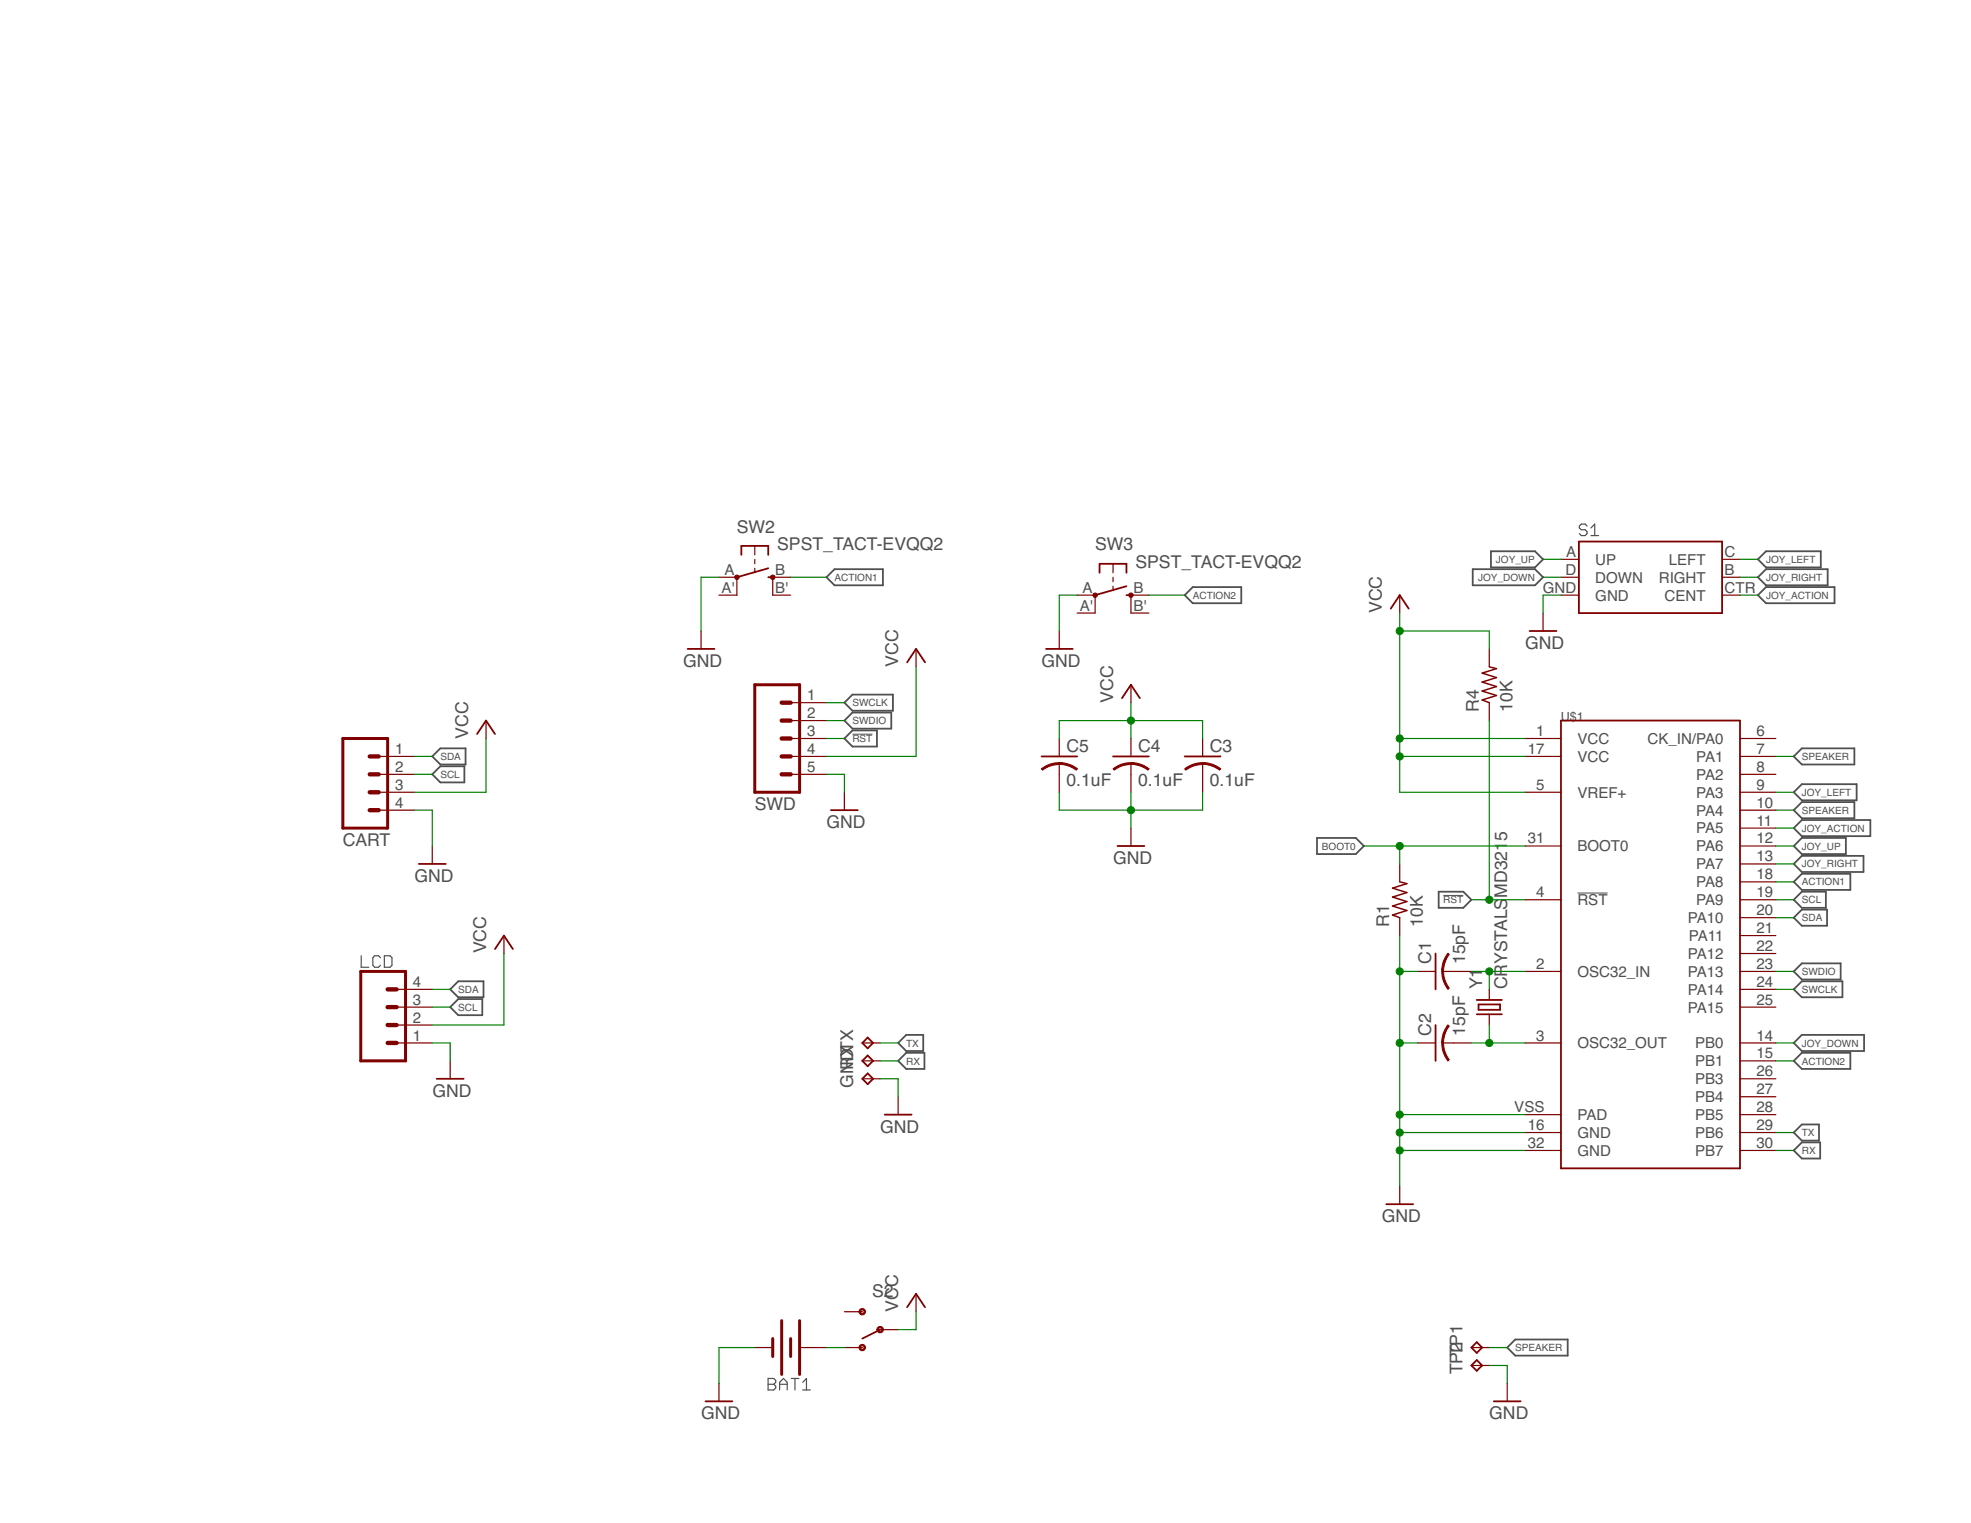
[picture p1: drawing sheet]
<svg xmlns="http://www.w3.org/2000/svg" width="279mm" height="216mm" viewBox="0 0 279 216" stroke-linecap="round" stroke-linejoin="round" font-family="sans-serif">
<path d="M223.6 126.6h4.3" fill="none" stroke="#505050" stroke-width=".15"/>
<g fill="none" stroke="#505050" stroke-width=".17">
<path d="M225 74.6l-.3-.3h-.5l-.3 .3v.2l.3 .3h.5l.3 .3v.2l-.3 .3h-.5l-.3-.3M225.5 75.9h1.1M225.5 74.8l.6-.5v1.6M51.2 135.5v1.6h1.1M53.9 135.8l-.2-.3h-.6l-.2 .3v1l.2 .3h.6l.2-.3M54.5 135.5h.8l.3 .3v1l-.3 .3h-.8zM108.9 195.4h.8l.3 .3v.3l-.3 .2 .3 .3v.3l-.3 .2h-.8zM108.9 196.2h.8M110.5 196.2h1.1M110.5 197v-1l.6-.6 .5 .6v1M112.2 195.4h1M112.7 195.4v1.6"/>
<path d="M113.8 197h1.1M113.8 196l.5-.6v1.6"/>
</g>
<g fill="none" stroke="#505050" stroke-width=".25">
<path d="M211.3 78.1h6.3l1.1 1.2-1.1 1.1h-6.3zM249.2 79.3l1.1-1.2h7.8v2.3h-7.8zM118.3 80.7h6.9v2.3h-6.9l-1.1-1.2zM120.8 98.5h5.8v2.3h-5.8l-1.1-1.2zM169.1 83.2h6.9v2.3h-6.9l-1.2-1.1zM208.8 80.7h8.8l1.1 1.1-1.1 1.2h-8.8zM249.2 81.8l1.1-1.1h8.8v2.3h-8.8zM249.2 84.4l1.1-1.2h9.8v2.3h-9.8zM62.4 108.6h3.4v2.3h-3.4l-1.1-1.1zM62.4 106.1h3.6v2.3h-3.6l-1.1-1.2zM120.8 103.5h3.5v2.3h-3.5l-1.1-1.1zM120.8 101h5.5v2.3h-5.5l-1.1-1.1z"/>
<path d="M186.7 118.8h5.5l1.1 1.1-1.1 1.2h-5.5zM254.3 119.9l1.1-1.1h6.3v2.3h-6.3zM254.3 112.3l1.1-1.1h7.8v2.3h-7.8zM254.3 117.4l1.1-1.2h9.7v2.3h-9.7zM254.3 107.2l1.1-1.1h7.5v2.3h-7.5zM254.3 114.9l1.1-1.2h7.5v2.3h-7.5zM65 139.1h3.5v2.3h-3.5l-1.2-1.1zM203.9 126.4h3.5l1.2 1.2-1.2 1.1h-3.5zM254.3 127.6l1.1-1.2h3.4v2.3h-3.4zM254.3 137.7l1.1-1.1h5.5v2.3h-5.5zM254.3 122.5l1.1-1.2h8.8v2.3h-8.8zM254.3 125l1.1-1.1h6.9v2.3h-6.9z"/>
<path d="M254.3 130.1l1.1-1.2h3.6v2.3h-3.6zM63.8 142.8l1.2-1.2h3.4v2.3h-3.4zM128.5 146.7h2.4v2.3h-2.4l-1.2-1.2zM128.5 149.2h2.5v2.3h-2.5l-1.2-1.1zM254.3 140.3l1.1-1.2h5.8v2.3h-5.8zM254.3 147.8l1.1-1.1h8.8v2.3h-8.8zM254.3 150.4l1.1-1.2h6.9v2.3h-6.9zM254.3 160.5l1.1-1.1h2.5v2.3h-2.5zM254.3 163.1l1.1-1.2h2.6v2.3h-2.6zM213.7 191l1.1-1.1h7.4v2.3h-7.4z"/>
</g>
<path d="M120.8 104.1h2.9M204.6 126.9h2.8" fill="none" stroke="#505050" stroke-width=".14"/>
<g fill="none" stroke="#800000" stroke-width=".17">
<path d="M107 77.4v1.3M107 79.3v.6M157.8 79.9v1.3M221.3 79.3h2.5M244.1 79.3h2.6M99.4 89.5v2.5M101.9 81.8h2.6v2.6h-2.6M107 80.6v.6M112.1 99.6h5.1M112.1 81.8h-2.6v2.6h2.6M129.9 92v2.5M150.2 89.5v2.5"/>
<path d="M152.7 84.4h2.5v2.5h-2.5M157.8 81.8v.7M157.8 83.1v.6M160.3 97.1v2.5M162.9 84.4h-2.6v2.5h2.6M198.4 84.4v2.5M211.1 92v2.5M211.1 99.6v2.6M218.7 86.9v2.6M221.3 84.4h2.5M221.3 81.8h2.5M244.1 84.4h2.6"/>
<path d="M244.1 81.8h2.6M53.7 112.3h5.1M53.7 107.2h5.1M53.7 109.8h5.1M53.7 114.9h5.1M61.3 119.9v2.6M68.9 102.2v2.5M112.1 104.7h5.1M112.1 107.2h5.1M112.1 109.8h5.1M112.1 102.2h5.1M119.7 112.3v2.6"/>
<path d="M150.2 104.7v2.5M150.2 108.2v4.1M160.3 104.7v2.5M160.3 108.2v4.1M160.3 117.4v2.5M170.5 104.7v2.5M170.5 108.2v4.1M216.2 104.7h5.1M216.2 112.3h5.1M216.2 107.2h5.1M216.2 119.9h5.1M246.7 104.7h5"/>
<path d="M246.7 112.3h5M246.7 107.2h5M246.7 109.8h5M246.7 114.9h5M246.7 117.4h5M246.7 119.9h5M71.4 132.6v2.6M198.4 122.5v2.5M198.4 130.1v2.5M201 137.7h2.5M204.5 137.7h4.1M216.2 137.7h5.1"/>
<path d="M216.2 127.6h5.1M246.7 137.7h5M246.7 127.6h5M246.7 122.5h5M246.7 125h5M246.7 130.1h5M246.7 132.6h5M246.7 135.2h5M56.2 147.8h5.1M56.2 140.3h5.1M56.2 142.8h5.1M56.2 145.3h5.1"/>
<path d="M63.8 150.4v2.5M122.2 147.8h2.6M122.2 150.4h2.6M122.2 152.9h2.6M127.3 155.5v2.5M201 147.8h2.5M204.5 147.8h4.1M211.1 140.3v1.5M211.1 143.8v1.5M216.2 147.8h5.1M216.2 158h5.1M246.7 147.8h5"/>
<path d="M246.7 150.4h5M246.7 140.3h5M246.7 142.8h5M246.7 152.9h5M246.7 155.5h5M246.7 158h5M198.4 168.2v2.5M216.2 160.5h5.1M216.2 163.1h5.1M246.7 160.5h5M246.7 163.1h5M101.9 196.1v2.5"/>
<path d="M107 191h2.5M113.6 191h3.6M119.7 191h2.5M119.7 185.9h2.5M124.8 188.5h2.5M129.9 183.4v2.5M208.6 191h2.5M208.6 193.6h2.5M213.7 196.1v2.5"/>
</g>
<g fill="none" stroke="#800000" stroke-width=".25">
<path d="M105.1 78.7v-1.3h3.8v1.3M223.8 76.8h20.3v10.1h-20.3zM97.5 92h3.8M108.9 81.8h.6M108.9 80.6l-4.4 1.2M128.6 93.9l1.3-1.9 1.2 1.9M148.3 92h3.8M155.9 81.2v-1.3h3.8v1.3M159 99l1.3-1.9 1.3 1.9M159.7 84.4h.6M159.7 83.1l-4.5 1.3M197.1 86.3l1.3-1.9 1.3 1.9"/>
<path d="M216.8 89.5h3.8M67.6 104.1l1.3-1.9 1.3 1.9M117.8 114.9h3.8M147.6 107.2h5.1M157.8 107.2h5.1M158.4 119.9h3.8M167.9 107.2h5.1M221.3 102.2h25.4v63.4h-25.4zM59.4 122.5h3.8M70.2 134.5l1.2-1.9 1.3 1.9M203.5 135.2v5.1M61.9 152.9h3.8"/>
<path d="M123 147.1l.8 .7-.8 .8-.8-.8zM123 149.6l.8 .8-.8 .8-.8-.8zM123 152.2l.8 .7-.8 .8-.8-.8zM125.4 158h3.8M203.5 145.3v5.1M209.3 141.8h3.6M209.3 143.8h3.6M209.6 142.4h3v.8h-3zM196.5 170.7h3.8M100 198.6h3.8M124.8 188.5l-2.6 1.3M128.6 185.3l1.3-1.9 1.2 1.9"/>
<path d="M209.3 190.3l.8 .7-.8 .8-.7-.8zM209.3 192.8l.8 .8-.8 .7-.7-.7zM211.8 198.6h3.8"/>
</g>
<g fill="#800000" stroke="#800000" stroke-width=".14">
<path d="M205.3 135.1l.1 .2a4.1 4.1 0 0 0-.8 2.4h-.2a3.9 3.9 0 0 1 .9-2.6z" fill-rule="evenodd"/>
<path d="M204.4 137.7h.2a3.8 3.8 0 0 0 .8 2.4l-.1 .2a4 4 0 0 1-.9-2.6z" fill-rule="evenodd"/>
<path d="M205.3 145.3l.1 .2a4.1 4.1 0 0 0-.8 2.3h-.2a3.9 3.9 0 0 1 .9-2.5z" fill-rule="evenodd"/>
<path d="M204.4 147.8h.2a3.9 3.9 0 0 0 .8 2.4l-.1 .2a4 4 0 0 1-.9-2.6z" fill-rule="evenodd"/>
<path d="M170.5 108.1a4.2 4.2 0 0 1 2.6 .9l-.2 .2a4.1 4.1 0 0 0-2.4-.8z" fill-rule="evenodd"/>
<path d="M167.9 109a4 4 0 0 1 2.6-.9v.3a3.9 3.9 0 0 0-2.4 .8z" fill-rule="evenodd"/>
<path d="M160.3 108.1a4.2 4.2 0 0 1 2.6 .9l-.2 .2a4.1 4.1 0 0 0-2.4-.8z" fill-rule="evenodd"/>
<path d="M157.8 109a4 4 0 0 1 2.5-.9v.3a3.8 3.8 0 0 0-2.4 .8z" fill-rule="evenodd"/>
<path d="M150.2 108.1a4.2 4.2 0 0 1 2.5 .9l-.1 .2a4.1 4.1 0 0 0-2.4-.8z" fill-rule="evenodd"/>
<path d="M147.6 109a4 4 0 0 1 2.6-.9v.3a3.9 3.9 0 0 0-2.4 .8z" fill-rule="evenodd"/>
<path d="M121.9 190.7a.46 .46 0 0 1 .7 .1 .46 .46 0 0 1-.3 .7 .46 .46 0 0 1-.5-.5h.2a.26 .26 0 0 1 .3-.2 .26 .26 0 0 1 .1 .4 .26 .26 0 0 1-.4-.1v-.1h-.2z" fill-rule="evenodd"/>
<path d="M121.9 185.6a.46 .46 0 0 1 .7 .1 .46 .46 0 0 1-.3 .7 .46 .46 0 0 1-.5-.5h.2a.26 .26 0 0 1 .3-.2 .26 .26 0 0 1 .1 .4 .26 .26 0 0 1-.4 0v-.2h-.2z" fill-rule="evenodd"/>
<path d="M124.5 188.1a.46 .46 0 0 1 .7 .2 .46 .46 0 0 1-.3 .6 .46 .46 0 0 1-.6-.4h.2a.26 .26 0 0 1 .4-.2 .26 .26 0 0 1 .1 .4 .26 .26 0 0 1-.5-.1v-.1h-.2z" fill-rule="evenodd"/>
<circle cx="104.4" cy="81.8" r=".33"/>
<circle cx="109.5" cy="81.8" r=".33"/>
<circle cx="155.2" cy="84.4" r=".32"/>
<circle cx="160.3" cy="84.4" r=".32"/>
</g>
<path d="M211.1 94.5l1 .3-2 .6 2 .7-2 .6 2 .6-2 .7 2 .6-2 .6 1 .4M198.4 125l1 .3-2 .6 2 .6-2 .7 2 .6-2 .6 2 .7-2 .6 1 .4" fill="none" stroke="#800000" stroke-width=".21"/>
<path d="M107 97.1h6.3v15.2h-6.3zM48.6 104.7h6.3v12.7h-6.3zM51.1 137.7h6.4v12.7h-6.4zM109.5 189.8v2.5M110.8 187.2v7.6M112.1 189.8v2.5M113.3 187.2v7.6" fill="none" stroke="#800000" stroke-width=".42"/>
<g fill="none" stroke="#800000" stroke-width=".61">
<path d="M110.8 99.6h1.3M52.4 109.8h1.3M52.4 107.2h1.3M52.4 112.3h1.3M52.4 114.9h1.3M110.8 104.7h1.3M110.8 102.2h1.3M110.8 109.8h1.3M110.8 107.2h1.3M54.9 142.8h1.3M54.9 145.3h1.3M54.9 147.8h1.3"/>
<path d="M54.9 140.3h1.3"/>
</g>
<path d="M121.6 185.9h.6" fill="none" stroke="#800000" stroke-width=".14"/>
<g fill="none" stroke="#008000" stroke-width=".17">
<path d="M218.7 79.3h2.6M246.7 79.3h2.5M101.9 81.8h-2.5v7.7M112.1 81.8h5.1M117.2 99.6h2.5M129.9 94.5v12.7h-12.7M152.7 84.4h-2.5v5.1M160.3 99.6v5.1M162.9 84.4h5M198.4 86.9v25.4h17.8M198.4 89.5h12.7v2.5M218.7 81.8h2.6"/>
<path d="M221.3 84.4h-2.6v2.5M246.7 84.4h2.5M246.7 81.8h2.5M58.8 114.9h2.5v5M58.8 109.8h2.5M58.8 107.2h2.5M68.9 104.7v7.6h-10.1M117.2 109.8h2.5v2.5M117.2 104.7h2.5M117.2 102.2h2.5M150.2 104.7v-2.5h20.3v2.5M150.2 112.3v2.6h20.3v-2.6"/>
<path d="M160.3 112.3v5.1M193.3 119.9h22.9M198.4 119.9v2.6M198.4 104.7h17.8M198.4 107.2h17.8M211.1 102.2v25.4M251.7 114.9h2.6M251.7 119.9h2.6M251.7 112.3h2.6M251.7 107.2h2.6M251.7 117.4h2.6M71.4 135.2v10.1h-10.1"/>
<path d="M198.4 132.6v35.6M198.4 137.7h2.6M208.6 137.7h7.6M208.6 127.6h7.6M211.1 137.7v2.6M251.7 137.7h2.6M251.7 127.6h2.6M251.7 122.5h2.6M251.7 125h2.6M251.7 130.1h2.6M61.3 147.8h2.5v2.6M61.3 140.3h2.5"/>
<path d="M61.3 142.8h2.5M124.8 147.8h2.5M124.8 152.9h2.5v2.6M124.8 150.4h2.5M198.4 147.8h2.6M198.4 158h17.8M208.6 147.8h7.6M211.1 145.3v2.5M251.7 147.8h2.6M251.7 140.3h2.6M251.7 150.4h2.6M198.4 160.5h17.8"/>
<path d="M198.4 163.1h17.8M251.7 160.5h2.6M251.7 163.1h2.6M107 191h-5.1v5.1M117.2 191h2.5M129.9 185.9v2.6h-2.6M211.1 191h2.6M211.1 193.6h2.6v2.5"/>
</g>
<g fill="#008000" stroke="#008000" stroke-width=".14">
<circle cx="198.4" cy="163.1" r=".51"/>
<circle cx="198.4" cy="160.5" r=".51"/>
<circle cx="198.4" cy="147.8" r=".51"/>
<circle cx="198.4" cy="137.7" r=".51"/>
<circle cx="198.4" cy="158" r=".51"/>
<circle cx="160.3" cy="114.9" r=".51"/>
<circle cx="211.1" cy="147.8" r=".51"/>
<circle cx="211.1" cy="137.7" r=".51"/>
<circle cx="198.4" cy="119.9" r=".51"/>
<circle cx="211.1" cy="127.6" r=".51"/>
<circle cx="198.4" cy="107.2" r=".51"/>
<circle cx="198.4" cy="104.7" r=".51"/>
<circle cx="198.4" cy="89.5" r=".51"/>
<circle cx="160.3" cy="102.2" r=".51"/>
</g>
<g font-size="2.5" fill="#505050">
<text x="104.5" y="75.5">SW2</text>
<text x="110.2" y="78">SPST_TACT-EVQQ2</text>
<text x="155.2" y="78">SW3</text>
<text x="161" y="80.6">SPST_TACT-EVQQ2</text>
<text x="195.9" y="86.9" transform="rotate(-90 195.9 86.9)">VCC</text>
<text x="96.8" y="94.5">GND</text>
<text x="127.3" y="94.5" transform="rotate(-90 127.3 94.5)">VCC</text>
<text x="147.6" y="94.5">GND</text>
<text x="216.2" y="92">GND</text>
<text x="157.8" y="99.6" transform="rotate(-90 157.8 99.6)">VCC</text>
<text x="209.6" y="100.9" transform="rotate(-90 209.6 100.9)">R4</text>
<text x="214.4" y="100.9" transform="rotate(-90 214.4 100.9)">10K</text>
<text x="66.4" y="104.7" transform="rotate(-90 66.4 104.7)">VCC</text>
<text x="151.2" y="106.6">C5</text>
<text x="161.3" y="106.6">C4</text>
<text x="171.5" y="106.6">C3</text>
<text x="151.2" y="111.4">0.1uF</text>
<text x="161.3" y="111.4">0.1uF</text>
<text x="171.5" y="111.4">0.1uF</text>
<text x="48.6" y="119.9">CART</text>
<text x="107" y="114.8">SWD</text>
<text x="117.2" y="117.4">GND</text>
<text x="213.7" y="119.2" transform="rotate(-90 213.7 119.2)">5</text>
<text x="58.7" y="125">GND</text>
<text x="157.8" y="122.5">GND</text>
<text x="196.9" y="131.4" transform="rotate(-90 196.9 131.4)">R1</text>
<text x="201.7" y="131.4" transform="rotate(-90 201.7 131.4)">10K</text>
<text x="213.7" y="127.3" transform="rotate(-90 213.7 127.3)">MD321</text>
<text x="68.9" y="135.2" transform="rotate(-90 68.9 135.2)">VCC</text>
<text x="202.9" y="136.7" transform="rotate(-90 202.9 136.7)">C1</text>
<text x="207.7" y="136.7" transform="rotate(-90 207.7 136.7)">15pF</text>
<text x="210.1" y="140.2" transform="rotate(-90 210.1 140.2)">Y1</text>
<text x="213.7" y="140.2" transform="rotate(-90 213.7 140.2)">CRYSTALS</text>
<text x="202.9" y="146.8" transform="rotate(-90 202.9 146.8)">C2</text>
<text x="207.7" y="146.8" transform="rotate(-90 207.7 146.8)">15pF</text>
<text x="61.3" y="155.5">GND</text>
<text x="121" y="154.2" transform="rotate(-90 121 154.2)">GNDTX</text>
<text x="121" y="151.7" transform="rotate(-90 121 151.7)">RX</text>
<text x="124.8" y="160.6">GND</text>
<text x="195.9" y="173.2">GND</text>
<text x="123.6" y="183.9">S2</text>
<text x="127.3" y="185.9" transform="rotate(-90 127.3 185.9)">VCC</text>
<text x="207.3" y="194.8" transform="rotate(-90 207.3 194.8)">TPT2P1</text>
<text x="99.4" y="201.2">GND</text>
<text x="211.1" y="201.2">GND</text>
</g>
<g font-size="2.1" fill="#505050">
<text x="102.7" y="81.5">A</text>
<text x="109.9" y="81.5">B</text>
<text x="221.9" y="81.5">D</text>
<text x="222" y="78.9">A</text>
<text x="226.1" y="82.6">DOWN</text>
<text x="226.1" y="80.1">UP</text>
<text x="235.1" y="82.6">RIGHT</text>
<text x="236.6" y="80.1">LEFT</text>
<text x="244.5" y="78.9">C</text>
<text x="244.5" y="81.5">B</text>
<text x="102.3" y="84">A'</text>
<text x="109.9" y="84">B'</text>
<text x="153" y="86.6">A'</text>
<text x="153.5" y="84">A</text>
<text x="160.7" y="84">B</text>
<text x="160.7" y="86.6">B'</text>
<text x="218.7" y="84">GND</text>
<text x="226.1" y="85.1">GND</text>
<text x="236" y="85.1">CENT</text>
<text x="244.5" y="84">CTR</text>
<text x="114.4" y="99.3">1</text>
<text x="114.4" y="101.8">2</text>
<text x="56" y="106.9">1</text>
<text x="114.4" y="104.3">3</text>
<text x="114.4" y="106.9">4</text>
<text x="216.6" y="106.9">17</text>
<text x="217.7" y="104.3">1</text>
<text x="223.6" y="105.5">VCC</text>
<text x="223.6" y="108">VCC</text>
<text x="233.6" y="105.5">CK_IN/PA0</text>
<text x="240.5" y="108">PA1</text>
<text x="249" y="104.3">6</text>
<text x="249" y="106.9">7</text>
<text x="56" y="109.4">2</text>
<text x="56" y="112">3</text>
<text x="114.4" y="109.4">5</text>
<text x="217.7" y="112">5</text>
<text x="223.6" y="113.1">VREF+</text>
<text x="240.5" y="110.5">PA2</text>
<text x="240.5" y="113.1">PA3</text>
<text x="249" y="109.4">8</text>
<text x="249" y="112">9</text>
<text x="56" y="114.5">4</text>
<text x="216.6" y="119.6">31</text>
<text x="240.5" y="115.6">PA4</text>
<text x="240.5" y="118.1">PA5</text>
<text x="249" y="114.5">10</text>
<text x="249" y="117">11</text>
<text x="249" y="119.6">12</text>
<text x="223.6" y="120.7">BOOT0</text>
<text x="240.5" y="120.7">PA6</text>
<text x="240.5" y="123.2">PA7</text>
<text x="240.5" y="125.8">PA8</text>
<text x="249" y="122.1">13</text>
<text x="249" y="124.6">18</text>
<text x="217.7" y="127.2">4</text>
<text x="223.6" y="128.3">RST</text>
<text x="239.2" y="130.8">PA10</text>
<text x="240.5" y="128.3">PA9</text>
<text x="249" y="127.2">19</text>
<text x="249" y="129.7">20</text>
<text x="217.7" y="137.3">2</text>
<text x="239.2" y="135.9">PA12</text>
<text x="239.4" y="133.4">PA11</text>
<text x="249" y="132.3">21</text>
<text x="249" y="134.8">22</text>
<text x="249" y="137.3">23</text>
<text x="58.5" y="142.4">3</text>
<text x="58.5" y="139.9">4</text>
<text x="223.6" y="138.5">OSC32_IN</text>
<text x="239.2" y="138.5">PA13</text>
<text x="239.2" y="141">PA14</text>
<text x="239.2" y="143.5">PA15</text>
<text x="249" y="139.9">24</text>
<text x="249" y="142.4">25</text>
<text x="58.5" y="147.5">1</text>
<text x="58.5" y="145">2</text>
<text x="217.7" y="147.5">3</text>
<text x="223.6" y="148.6">OSC32_OUT</text>
<text x="240.3" y="148.6">PB0</text>
<text x="249" y="147.5">14</text>
<text x="240.3" y="151.2">PB1</text>
<text x="240.3" y="153.7">PB3</text>
<text x="249" y="150">15</text>
<text x="249" y="152.6">26</text>
<text x="249" y="155.1">27</text>
<text x="214.7" y="157.7">VSS</text>
<text x="216.6" y="160.2">16</text>
<text x="223.6" y="161.3">GND</text>
<text x="223.6" y="158.8">PAD</text>
<text x="240.3" y="156.2">PB4</text>
<text x="240.3" y="158.8">PB5</text>
<text x="240.3" y="161.3">PB6</text>
<text x="249" y="157.7">28</text>
<text x="249" y="160.2">29</text>
<text x="216.6" y="162.7">32</text>
<text x="223.6" y="163.9">GND</text>
<text x="240.3" y="163.9">PB7</text>
<text x="249" y="162.7">30</text>
</g>
<text font-size="1.8" fill="#505050" x="221.3" y="102.2">U$1</text>
<g font-size="1.4" fill="#505050">
<text x="118.3" y="82.3">ACTION1</text>
<text x="209.5" y="82.3">JOY_DOWN</text>
<text x="212.1" y="79.8">JOY_UP</text>
<text x="250.3" y="79.8">JOY_LEFT</text>
<text x="250.3" y="82.3">JOY_RIGHT</text>
<text x="169.1" y="84.9">ACTION2</text>
<text x="250.3" y="84.9">JOY_ACTION</text>
<text x="120.8" y="100.1">SWCLK</text>
<text x="62.4" y="107.7">SDA</text>
<text x="120.8" y="105.2">RST</text>
<text x="120.8" y="102.7">SWDIO</text>
<text x="255.4" y="107.7">SPEAKER</text>
<text x="62.4" y="110.3">SCL</text>
<text x="255.4" y="112.8">JOY_LEFT</text>
<text x="255.4" y="117.9">JOY_ACTION</text>
<text x="255.4" y="115.4">SPEAKER</text>
<text x="187.4" y="120.4">BOOT0</text>
<text x="255.4" y="120.4">JOY_UP</text>
<text x="255.4" y="123">JOY_RIGHT</text>
<text x="255.4" y="125.5">ACTION1</text>
<text x="204.6" y="128.1">RST</text>
<text x="255.4" y="128.1">SCL</text>
<text x="255.4" y="130.6">SDA</text>
<text x="65" y="143.3">SCL</text>
<text x="65" y="140.7">SDA</text>
<text x="255.4" y="138.2">SWDIO</text>
<text x="255.4" y="140.7">SWCLK</text>
<text x="128.5" y="148.4">TX</text>
<text x="255.4" y="148.4">JOY_DOWN</text>
<text x="128.5" y="150.9">RX</text>
<text x="255.4" y="150.9">ACTION2</text>
<text x="255.4" y="161.1">TX</text>
<text x="255.4" y="163.6">RX</text>
<text x="214.8" y="191.5">SPEAKER</text>
</g>
</svg>
